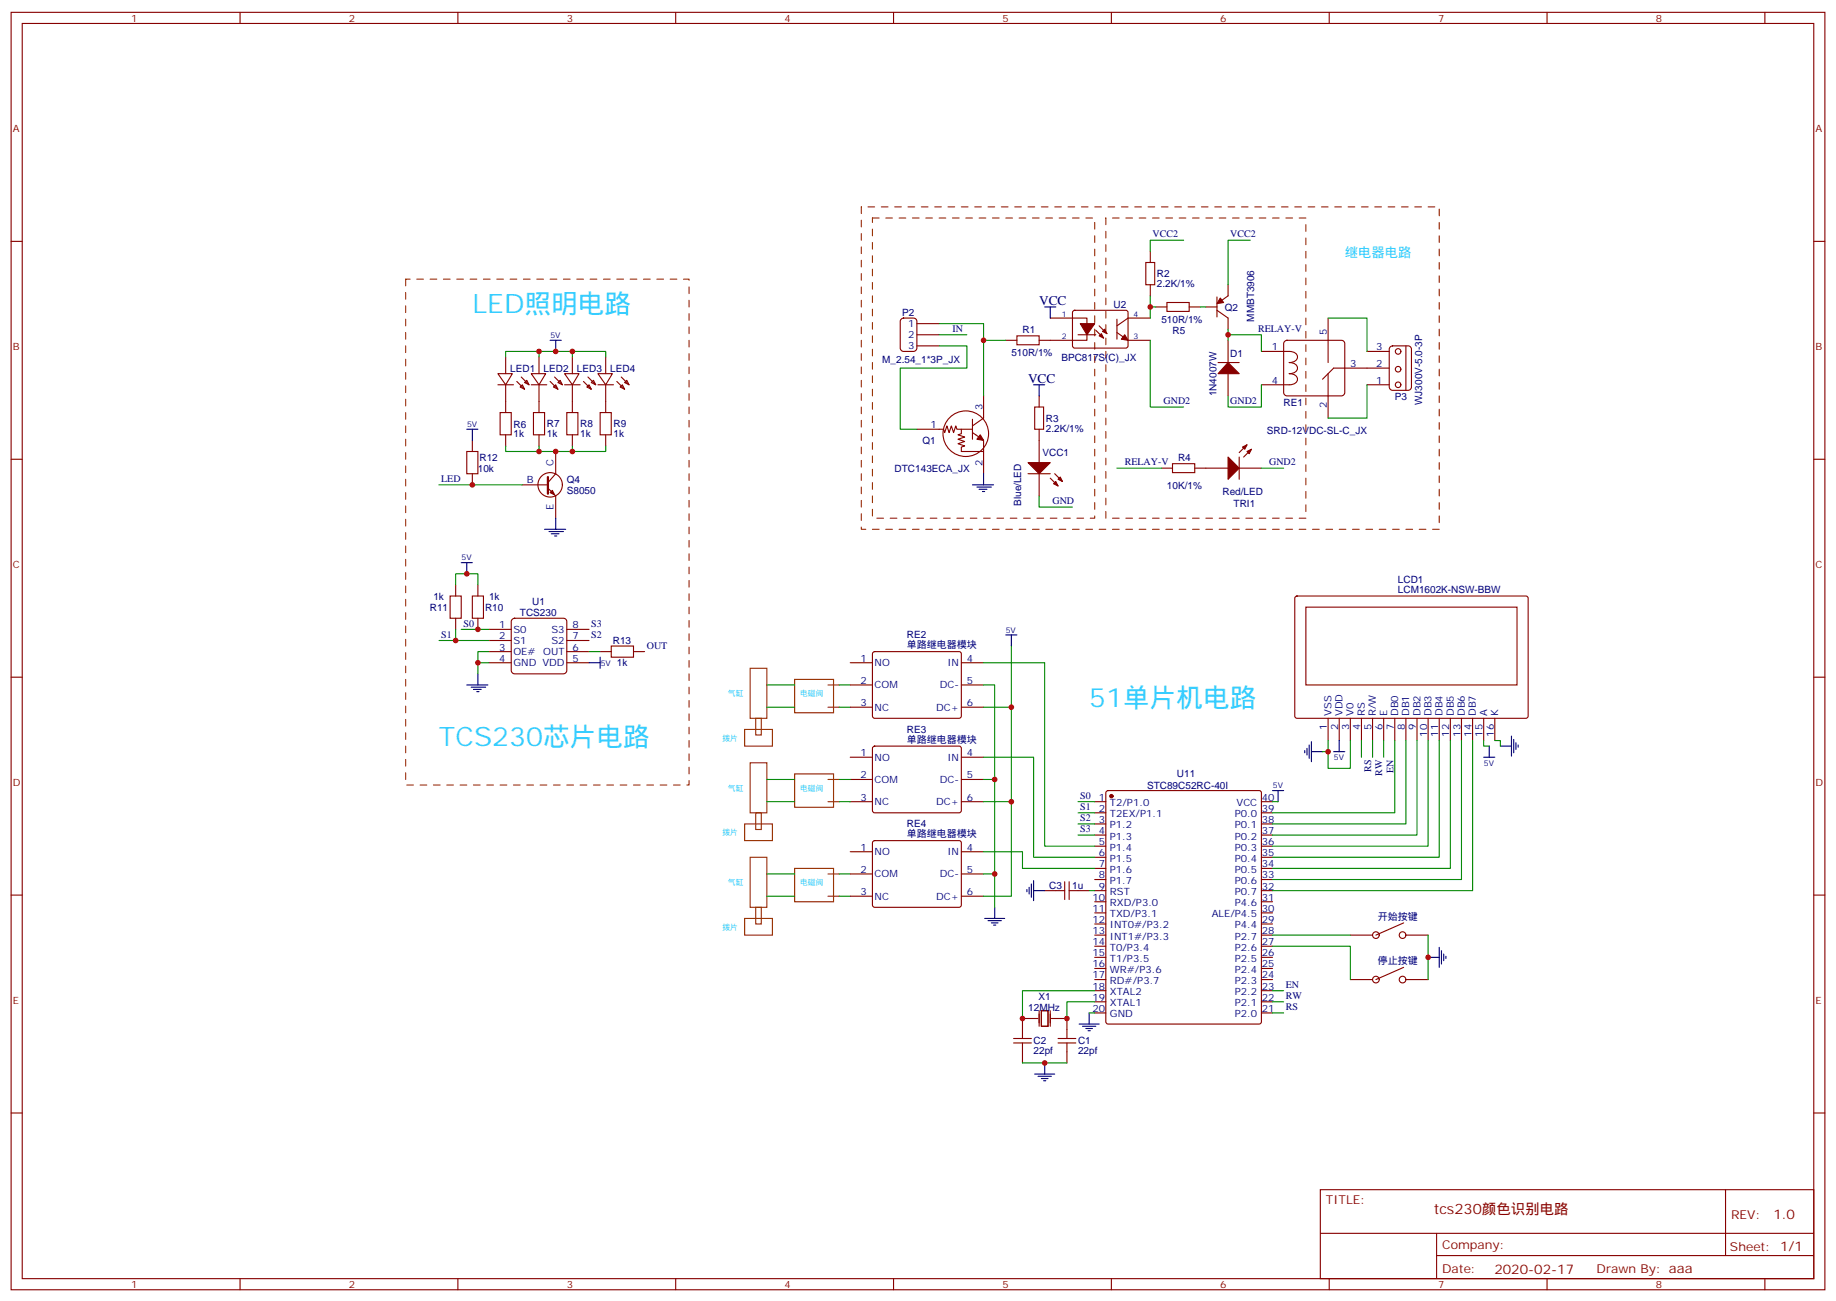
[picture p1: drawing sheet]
<svg xmlns="http://www.w3.org/2000/svg" width="583mm" height="413mm" viewBox="0 0 583 413" stroke-linecap="round" stroke-linejoin="round" font-family="sans-serif">
<g fill="none" stroke="#930" stroke-width=".35">
<path d="M238.1 212.1h5.3v15.8h-5.3zM252.2 215.6h12.4v10.6h-12.4zM262.8 217.3h3.5M236.4 231.5h8.8v5.2h-8.8zM239.9 227.9h1.8v5.3h-1.8zM262.8 224.4h3.5M238.1 242h5.3v15.9h-5.3zM239.9 257.9h1.8v5.3h-1.8zM252.2 245.6h12.4v10.6h-12.4zM262.8 247.3h3.5M262.8 254.4h3.5M236.4 261.4h8.8v5.3h-8.8z"/>
<path d="M238.1 272h5.3v15.9h-5.3zM252.2 275.6h12.4v10.5h-12.4zM262.8 277.3h3.5M236.4 291.4h8.8v5.3h-8.8zM239.9 287.9h1.8v5.3h-1.8zM262.8 284.4h3.5"/>
</g>
<path d="M273.4 65.7v102.3h183.4v-102.3h-183.4M276.9 69.2h70.6v95.2h-70.6v-95.2M351 69.2v95.2h63.5v-95.2h-63.5M128.8 88.6v160.5h89.9v-160.5h-89.9" fill="none" stroke="#930" stroke-width=".35" stroke-dasharray="2.1 2.1"/>
<g fill="none" stroke="#870000" stroke-width=".35">
<path d="M3.5 3.9h575.8v405.4h-575.8zM7.1 7.4h568.6v398.3h-568.6zM76.2 3.9v3.5M145.3 3.9v3.5M214.5 3.9v3.5M283.6 3.9v3.5M352.8 3.9v3.5M421.9 3.9v3.5M491.1 3.9v3.5M560.2 3.9v3.5M3.5 76.6h3.6M365.1 79.8v3.5"/>
<path d="M575.7 76.6h3.6M340.7 98.7l.4-.2h16.5l.5 .7-.1 10.8-.6 .5-16.5-.1-.5-.7v-10.5zM363.7 83.3h2.8v7h-2.8zM365.1 90.3v3.6M366.9 97.4h3.5M370.4 96h7.1v2.8h-7.1zM377.5 97.4h3.5M382.8 97.4h3.5M386.3 98.5l3.5 2.4v3.6M386.3 94.2v6.4M389.8 90.3v3.6l-2.5 1.7M158 118.6h4.6l-2.1 3.5z"/>
<path d="M160.5 113.3v5.3M165.5 119.6l2.4 2.5M168.6 118.6h4.6l-2.1 3.5zM171.1 113.3v5.3M176 119.6l2.5 2.5M179.2 118.6h4.6l-2.1 3.5zM181.7 113.3v5.3M186.6 119.6l2.5 2.5M189.8 118.6h4.6l-2.1 3.5zM192.3 113.3v5.3M197.2 119.6l2.5 2.5M286 101.4l.8-.5h3.2l.6 .2 .4 .6v8.8l-.2 .6-.5 .4h-3.5l-.6-.2-.4-.6v-8.7z"/>
<path d="M291 102.7h7.1M291 106.2h7.1M291 109.7h7.1M319.3 108h3.5M322.8 106.6h7v2.8h-7zM333.4 100.9h11.6v7.1h-15.2M342.2 106.2h5.6M347.8 104.8l2.5 2.5M348.9 103.4l2.5 2.5M354.5 105.5l3.6 2.5h7M354.5 101.3v6.3M365.1 100.9h-7l-3.6 2.5"/>
<path d="M386.6 115h6.7M389.8 108v7M389.8 118.6v7M400.4 111.5h8.8a1.99 1.99 0 0 1 2.6 2.3 2.55 2.55 0 0 1-2.6 1.2 1.99 1.99 0 0 1 2.6 2.3 2.55 2.55 0 0 1-2.6 1.3 1.99 1.99 0 0 1 2.6 2.3 2.55 2.55 0 0 1-2.6 1.2h-8.8M407.7 108.4l.8-.4h17.3l.6 .2 .5 .8v15.6l-.3 .6-.8 .4h-17.3l-.6-.2-.4-.8v-15.6zM421.6 100.9v14.1M421.6 118.6v14.1M433.9 111.5h7.1M441 116.8h-17.7l-3.5 3.5M441.2 110.2l.8-.5h5l.6 .3 .4 .5v12.3l-.2 .6-.5 .4-5.3 .1-.6-.3-.4-.5v-12.3zM446.3 109.7v14.2M149.9 139.7v3.6"/>
<path d="M158 122.1h5M158.7 130.9h3.6v7.1h-3.6zM160.5 122.1v8.8M160.5 138v3.5M164 121l2.5 2.5M165.1 122.8l.7-.7 .7 1.4zM167.2 120.7l.7 1.4-1.4-.7zM168.6 122.1h5M169.3 130.9h3.6v7.1h-3.6zM171.1 122.1v8.8M171.1 138v3.5M174.6 121l2.5 2.5"/>
<path d="M175.7 122.8l.7-.7 .7 1.4zM177.8 120.7l.7 1.4-1.4-.7zM179.2 122.1h4.9M179.9 130.9h3.5v7.1h-3.5zM181.7 122.1v8.8M181.7 138v3.5M185.2 121l2.5 2.5M186.3 122.8l.7-.7 .7 1.4zM187.7 121.4l.7-.7 .7 1.4zM189.8 122.1h4.9M190.5 130.9h3.5v7.1h-3.5zM192.3 122.1v8.8"/>
<path d="M192.3 138v3.5M195.8 121l2.5 2.5M196.8 122.8l.8-.7 .7 1.4zM199 120.7l.7 1.4-1.4-.7zM291 136.2h8.5l.4 1.1 .7-2.2 .7 2.2 .7-2.2 .7 2.2 .7-2.2 .3 1.1h5M305.2 136.2v1.4l-1.1 .4 2.1 .7-2.1 .7 2.1 .7-2.1 .7 2.1 .7-1 .4v1.4h7v-3.6l-3.5-2.4M308.7 133v6.4M312.2 125.6v7.1l-3.5 2.4M328.4 129.2h2.9v7h-2.9zM329.8 125.6v3.6M329.8 136.2v10.6M433.9 122.1h7.1"/>
<path d="M3.5 145.7h3.6M148.2 143.3h3.5v7h-3.5zM149.9 150.3v3.5M165.8 153.8h8.1M173.9 154.9l2.5 2.5v7M176.4 143.3v7l-2.5 2.8M312.2 143.3v7M326.3 150.3h7.1M329.8 150.3v7.1M333.4 151.7l2.4 2.5M334.8 150.3l2.5 2.5M368.7 148.6h3.5"/>
<path d="M372.2 147.1h7v2.9h-7zM379.2 148.6h10.6M393.3 145v7.1M393.3 148.6h7.1M395.8 141.1l-2.5 2.5M397.2 142.6l-2.4 2.4M575.7 145.7h3.6M142.9 189.1h3.5v7.1h-3.5zM144.6 185.6v3.5M144.6 196.2v3.5M149.9 189.1h3.6v7.1h-3.6zM151.7 185.6v3.5"/>
<path d="M151.7 196.2v3.5M155.2 199.7h7.1M162.5 196.6l.8-.4h15.6l.6 .2 .4 .8v15.6l-.2 .6-.8 .4h-15.6l-.6-.2-.4-.8v-15.6zM179.9 199.7h7.1M411.2 189.3l.5-.2 72.9 .1 .5 .6-.1 37.7-.6 .4h-73l-.4-.7v-37.4zM414.5 192.7h67v24.6h-67zM3.5 214.9h3.6M155.2 203.2h7.1M155.2 206.8h7.1M155.2 210.3h7.1M179.9 203.2h7.1M179.9 206.8h7.1"/>
<path d="M179.9 210.3h7.1M190.5 206.8h3.5M194 205h7.1v3.5h-7.1zM201.1 206.8h3.5M269.9 210.3h7M269.9 217.3h7M277.2 207l.4-.2h26.8l.5 .2 .3 .5-.1 20-.7 .4h-27l-.5-.7v-19.7zM305.2 210.3h7M305.2 217.3h7M575.7 214.9h3.6M269.9 224.4h7M277.2 237l.4-.3h26.8l.5 .3 .3 .5-.1 20-.7 .4-27-.1-.5-.6v-19.7z"/>
<path d="M305.2 224.4h7M421.6 227.9v7.1M425.1 227.9v7.1M428.6 227.9v7.1M432.2 227.9v7.1M435.7 227.9v7.1M439.2 227.9v7.1M442.7 227.9v7.1M446.3 227.9v7.1M449.8 227.9v7.1M453.3 227.9v7.1M456.8 227.9v7.1"/>
<path d="M460.4 227.9v7.1M463.9 227.9v7.1M467.4 227.9v7.1M471 227.9v7.1M474.5 227.9v7.1M269.9 254.4h7M269.9 240.3h7M269.9 247.3h7M305.2 254.4h7M305.2 240.3h7M305.2 247.3h7M347.5 254.4h3.5"/>
<path d="M347.5 257.9h3.5M351.2 251.1l.5-.2h48l.6 .4 .1 72.9-.5 .7h-48.2l-.6-.4-.1-72.9zM400.4 254.4h3.5M400.4 257.9h3.5M269.9 270.3h7M269.9 277.3h7M277.2 266.9l.4-.2h26.8l.5 .2 .3 .5-.1 20.1-.7 .4-27-.1-.5-.6v-19.8zM305.2 270.3h7M305.2 277.3h7M338 279.8v5.6M339.4 279.8v5.6M347.5 261.4h3.5"/>
<path d="M347.5 265h3.5M347.5 268.5h3.5M347.5 272h3.5M347.5 275.6h3.5M347.5 279.1h3.5M400.4 261.4h3.5M400.4 265h3.5M400.4 268.5h3.5M400.4 272h3.5M400.4 275.6h3.5M400.4 279.1h3.5M3.5 284h3.6"/>
<path d="M269.9 284.4h7M305.2 284.4h7M331.6 282.6h6.4M339.4 282.6h6.3M347.5 282.6h3.5M347.5 296.7h3.5M347.5 286.1h3.5M347.5 289.7h3.5M347.5 293.2h3.5M400.4 282.6h3.5M400.4 296.7h3.5M400.4 286.1h3.5"/>
<path d="M400.4 289.7h3.5M400.4 293.2h3.5M428.6 296.7h7.1M445.6 292.8l-8.9 3.9M446.3 296.7h7M575.7 284h3.6M347.5 310.8h3.5M347.5 300.2h3.5M347.5 303.8h3.5M347.5 307.3h3.5M347.5 314.4h3.5M347.5 317.9h3.5"/>
<path d="M400.4 310.8h3.5M400.4 300.2h3.5M400.4 303.8h3.5M400.4 307.3h3.5M400.4 314.4h3.5M400.4 317.9h3.5M428.6 310.8h7.1M445.6 307l-8.9 3.8M446.3 310.8h7M321.7 330.9h5.7M321.7 329.5h5.7M324.6 330.9v6.4"/>
<path d="M329.5 323.2h-4.9v6.3M329.8 320.7v4.9M330.6 320.7h2.1v4.9h-2.1zM333.4 320.7v4.9M333.7 323.2h5v6.3M335.8 330.9h5.7M335.8 329.5h5.7M338.7 330.9v6.4M347.5 321.4h3.5M400.4 321.4h3.5M3.5 353.2h3.6M575.7 353.2h3.6"/>
<path d="M419.1 377.5h156.6v28.2h-156.6zM547.7 377.5v20.9M419.1 391.4h156.5M456 398.4h119.6M456 391.4v14.1M76.2 405.7v3.6M145.3 405.7v3.6M214.5 405.7v3.6M283.6 405.7v3.6M352.8 405.7v3.6M421.9 405.7v3.6M491.1 405.7v3.6"/>
<path d="M560.2 405.7v3.6"/>
<circle cx="443.8" cy="111.5" r=".88"/>
<circle cx="443.8" cy="117.2" r=".88"/>
<circle cx="306.6" cy="137.6" r="7.2"/>
<circle cx="443.8" cy="122.1" r=".88"/>
<circle cx="174.6" cy="153.8" r="3.9"/>
<circle cx="436.7" cy="296.7" r="1.06"/>
<circle cx="445.2" cy="296.7" r="1.06"/>
<circle cx="436.7" cy="310.8" r="1.06"/>
<circle cx="445.2" cy="310.8" r="1.06"/>
</g>
<g fill="#870000" stroke="#870000" stroke-width=".35">
<path d="M311.1 138l1.1 1.7-2.1-.3z"/>
<path d="M389.8 145l3.5 3.6-3.5 3.5z"/>
<path d="M395.8 143.3l1.4-.7-.7 1.4z"/>
<path d="M394.4 141.9l1.4-.8-.7 1.5z"/>
<path d="M326.3 146.8h7.1l-3.6 3.5z"/>
<path d="M334.4 153.5l.7-.7 .7 1.4z"/>
<path d="M336.5 151.4l.8 1.4-1.5-.7z"/>
<path d="M389.8 115l3.5 3.6h-6.7z"/>
<path d="M387.3 94.6l1.1 1.4-2.1 .3z"/>
<path d="M357 106.2l1.1 1.8-2.1-.4z"/>
<path d="M348.9 106.6l.7-.7 .7 1.4z"/>
<path d="M350 105.2l.7-.7 .7 1.4z"/>
<path d="M342.9 102.7h4.6l-2.5 3.5z"/>
<path d="M174.6 156.3l.7-.7 .7 1.4z"/>
<circle cx="352.8" cy="252.6" r=".53"/>
</g>
<path d="M173.9 151.4v5.3" fill="none" stroke="#870000" stroke-width=".71"/>
<g fill="none" stroke="#006" stroke-width=".35">
<path d="M331.6 97.4h3.5M333.4 97.4v3.5M174.6 108h3.6M176.4 108v3.5M148.2 136.2h3.5M149.9 136.2v3.5M328.1 122.1h3.5M329.8 122.1v3.5M308.7 153.8h6.7M310.1 154.6h4.6M310.8 155.3h2.5M311.9 156h.7"/>
<path d="M312.2 150.3v3.5M146.4 178.5h3.5M148.2 178.5v3.6M172.9 168h6.7M174.3 168.7h4.6M175 169.4h2.4M176 170.1h.7M176.4 164.4v3.6M148.2 217.3h6.7M149.6 218.1h4.6M150.3 218.8h2.5M151.3 219.5h.7"/>
<path d="M151.7 213.8v3.5M187 210.3h3.5M190.5 208.5v3.6M319.3 201.5h3.5M321 201.5v3.5M414.2 238.2v.7M414.9 237.5v2.1M415.6 236.4v4.2M416.3 238.5h3.5M416.3 235.3v6.4M423.3 238.5h3.6M425.1 235v3.5"/>
<path d="M472.7 236.7v3.6M476.2 236.7h3.6M479.8 233.6v6.3M480.5 234.6v4.3M481.2 235.7v2.1M481.9 236.4v.7M403.9 250.9h3.6M405.7 250.9v3.5M471 240.3h3.5M328.1 279.4v6.4M312.6 291.4h6.3M313.6 292.1h4.3"/>
<path d="M314.7 292.8h2.1M315.4 293.5h.7M315.7 287.9v3.5M326 282.3v.7M326.7 281.6v2.1M327.4 280.5v4.2M328.1 282.6h3.5M453.3 303.8h3.5M456.8 300.6v6.4M457.6 301.7v4.2M458.3 302.7v2.1M459 303.4v.7"/>
<path d="M331.6 337.3v3.5M342.5 324.9h6.4M343.6 325.6h4.2M344.7 326.4h2.1M345.4 327.1h.7M345.7 321.4v3.5M328.4 340.8h6.4M329.5 341.5h4.2M330.6 342.2h2.1M331.3 342.9h.7"/>
</g>
<g fill="none" stroke="#008700" stroke-width=".35">
<path d="M375.7 76.2h-10.6v3.6M396.9 76.2h-7.1v14.1M365.1 97.4h1.8M365.1 93.9v7M381 97.4h1.8M160.5 113.3v-1.8h31.8v1.8M171.1 111.5v1.8M181.7 111.5v1.8M298.1 109.7h8.8v7.1h-21.1v19.4h5.2M298.1 102.7h14.1v5.3M298.1 106.2h8.8M319.3 108h-7.1v17.6"/>
<path d="M365.1 108v21.2h10.6M389.8 106.2h10.6v5.3M389.8 104.5v3.5M421.6 100.9h12.3v10.6M400.4 122.1v7.1h-10.6v-3.6M433.9 122.1v10.6h-12.3M139.3 153.8h26.5M160.5 141.5v1.8h31.8v-1.8M171.1 141.5v1.8M181.7 141.5v1.8M329.8 157.4v3.5h10.6M354.5 148.6h14.2"/>
<path d="M400.4 148.6h7.1M144.6 199.7v3.5h10.6M144.6 185.6v-3.5h7.1v3.5M146.4 199.7h8.8M139.3 203.2h5.3M155.2 210.3h-3.5v3.5M155.2 206.8h-3.5v3.5M187 206.8h3.5M243.4 217.3h8.8M266.3 217.3h3.6M312.2 210.3h19.4v58.2h15.9M312.2 217.3h3.5v30"/>
<path d="M321 205v19.4h-8.8M243.4 224.4h8.8M266.3 224.4h3.6M321 224.4v30h-8.8M419.8 238.5h1.8M421.6 235v8.8h7v-8.8M432.2 235v5.3M435.7 235v5.3M439.2 235v5.3M442.7 235v22.9h-38.8M446.3 235v26.4h-42.4M449.8 235v30h-45.9"/>
<path d="M453.3 235v33.5h-49.4M456.8 235v37h-52.9M460.4 235v40.6h-56.5M463.9 235v44.1h-60M467.4 235v47.6h-63.5M471 235v1.7h1.7M474.5 235h1.7v1.7M243.4 254.4h8.8M243.4 247.3h8.8M266.3 254.4h3.6M266.3 247.3h3.6M312.2 240.3h15.9v31.7h19.4"/>
<path d="M312.2 247.3h3.5v30M321 254.4v30h-8.8M342.2 254.4h5.3M342.2 257.9h5.3M403.9 254.4h1.8M243.4 277.3h8.8M266.3 277.3h3.6M312.2 270.3h12.4v5.3h22.9M312.2 277.3h3.5v10.6M342.2 261.4h5.3M342.2 265h5.3M243.4 284.4h8.8"/>
<path d="M266.3 284.4h3.6M345.7 282.6h1.8M403.9 296.7h24.7M453.3 296.7v14.1M347.5 314.4h-22.9v8.8M347.5 317.9h-8.8v5.3M403.9 300.2h24.7v10.6M403.9 317.9h3.6M403.9 314.4h3.6M324.6 337.3h14.1M345.7 321.4h1.8M403.9 321.4h3.6"/>
</g>
<g fill="#c00">
<circle cx="315.7" cy="277.3" r=".88"/>
<circle cx="144.6" cy="203.2" r=".88"/>
<circle cx="151.7" cy="210.3" r=".88"/>
<circle cx="171.1" cy="143.3" r=".88"/>
<circle cx="181.7" cy="111.5" r=".88"/>
<circle cx="176.4" cy="111.5" r=".88"/>
<circle cx="389.8" cy="106.2" r=".88"/>
<circle cx="365.1" cy="97.4" r=".88"/>
<circle cx="312.2" cy="108" r=".88"/>
<circle cx="453.3" cy="303.8" r=".88"/>
<circle cx="421.6" cy="238.5" r=".88"/>
<circle cx="338.7" cy="323.2" r=".88"/>
<circle cx="324.6" cy="323.2" r=".88"/>
<circle cx="331.6" cy="337.3" r=".88"/>
<circle cx="171.1" cy="111.5" r=".88"/>
<circle cx="176.4" cy="143.3" r=".88"/>
<circle cx="181.7" cy="143.3" r=".88"/>
<circle cx="149.9" cy="153.8" r=".88"/>
<circle cx="148.2" cy="182.1" r=".88"/>
<circle cx="151.7" cy="199.7" r=".88"/>
<circle cx="315.7" cy="247.3" r=".88"/>
<circle cx="321" cy="254.4" r=".88"/>
<circle cx="321" cy="224.4" r=".88"/>
</g>
<g font-size="8.5" fill="#3cf">
<text x="149.9" y="99.2">LED照明电路</text>
<text x="345.7" y="224.4">51单片机电路</text>
<text x="139.3" y="236.7">TCS230芯片电路</text>
</g>
<text font-size="4.6" fill="#800" x="455.1" y="385.3">tcs230颜色识别电路</text>
<text font-size="4.2" fill="#3cf" x="426.9" y="81.5">继电器电路</text>
<g font-size="4.2" fill="#006">
<text x="329.8" y="96.7">VCC</text>
<text x="326.3" y="121.4">VCC</text>
</g>
<g font-size="4.2" fill="#800">
<text x="562.9" y="386.8">1.0</text>
<text x="474.4" y="404.1">2020-02-17</text>
</g>
<g font-size="3.9" fill="#800">
<text x="420.9" y="382.1">TITLE:</text>
<text x="549.5" y="386.8">REV:</text>
<text x="457.8" y="396.3">Company:</text>
<text x="549.1" y="396.9">Sheet: 1/1</text>
<text x="457.8" y="404">Date:</text>
<text x="506.8" y="404.1">Drawn By: aaa</text>
</g>
<g font-size="3.2" fill="#800">
<text x="41.6" y="6.9">1</text>
<text x="110.8" y="6.9">2</text>
<text x="179.9" y="6.9">3</text>
<text x="249.1" y="6.9">4</text>
<text x="318.2" y="6.9">5</text>
<text x="387.3" y="6.9">6</text>
<text x="456.5" y="6.9">7</text>
<text x="525.6" y="6.9">8</text>
<text x="4.1" y="42">A</text>
<text x="576.3" y="42">A</text>
<text x="4.1" y="111.2">B</text>
<text x="576.3" y="111.2">B</text>
<text x="4.1" y="180.3">C</text>
<text x="576.3" y="180.3">C</text>
<text x="4.1" y="249.4">D</text>
<text x="576.3" y="249.4">D</text>
<text x="4.1" y="318.6">E</text>
<text x="576.3" y="318.6">E</text>
<text x="41.6" y="408.7">1</text>
<text x="110.8" y="408.7">2</text>
<text x="179.9" y="408.7">3</text>
<text x="249.1" y="408.7">4</text>
<text x="318.2" y="408.7">5</text>
<text x="387.3" y="408.7">6</text>
<text x="456.5" y="408.7">7</text>
<text x="525.6" y="408.7">8</text>
</g>
<g font-size="3.2" fill="#000080">
<text x="365.8" y="75.4">VCC2</text>
<text x="390.5" y="75.4">VCC2</text>
<text x="367.2" y="88">R2</text>
<text x="367.2" y="91.1">2.2K/1%</text>
<text x="286.4" y="100.3">P2</text>
<text x="353.5" y="97.8">U2</text>
<text x="388.8" y="98.7">Q2</text>
<text x="288.3" y="103.8">1</text>
<text x="288.3" y="107.3">2</text>
<text x="302.3" y="105.3">IN</text>
<text x="324.6" y="105.7">R1</text>
<text x="368.7" y="102.5">510R/1%</text>
<text x="372.2" y="106">R5</text>
<text x="398.1" y="102.1" transform="rotate(-90 398.1 102.1)">MMBT3906</text>
<text x="399.3" y="105.3">RELAY-V</text>
<text x="421.2" y="106.2" transform="rotate(-90 421.2 106.2)">5</text>
<text x="288.3" y="110.8">3</text>
<text x="321" y="113.1">510R/1%</text>
<text x="390.5" y="113.4">D1</text>
<text x="403.7" y="111.2">1</text>
<text x="436.8" y="111.2">3</text>
<text x="162" y="118">LED1</text>
<text x="172.6" y="118">LED2</text>
<text x="183.1" y="118">LED3</text>
<text x="193.7" y="118">LED4</text>
<text x="280" y="115">M_2.54_1*3P_JX</text>
<text x="336.9" y="114.5">BPC817S(C)_JX</text>
<text x="428.6" y="116.5">3</text>
<text x="436.8" y="116.5">2</text>
<text x="386.1" y="125.8" transform="rotate(-90 386.1 125.8)">1N4007W</text>
<text x="403.7" y="121.7">4</text>
<text x="436.8" y="121.7">1</text>
<text x="311.9" y="130.2" transform="rotate(-90 311.9 130.2)">3</text>
<text x="369.4" y="128.3">GND2</text>
<text x="390.5" y="128.3">GND2</text>
<text x="407.5" y="128.9">RE1</text>
<text x="421.2" y="129.4" transform="rotate(-90 421.2 129.4)">2</text>
<text x="442.7" y="126.8">P3</text>
<text x="451.4" y="128.5" transform="rotate(-90 451.4 128.5)">WJ300V-5.0-3P</text>
<text x="163" y="135.7">R6</text>
<text x="173.6" y="135.6">R7</text>
<text x="184.1" y="135.6">R8</text>
<text x="194.7" y="135.6">R9</text>
<text x="295.4" y="135.9">1</text>
<text x="332" y="137">2.2K/1%</text>
<text x="332" y="133.9">R3</text>
<text x="402.2" y="137.8">SRD-12VDC-SL-C_JX</text>
<text x="163" y="138.7">1k</text>
<text x="173.6" y="138.8">1k</text>
<text x="184.1" y="138.8">1k</text>
<text x="194.7" y="138.8">1k</text>
<text x="292.8" y="141">Q1</text>
<text x="151.7" y="149.7">10k</text>
<text x="152.2" y="146.2">R12</text>
<text x="175.7" y="147.9" transform="rotate(-90 175.7 147.9)">C</text>
<text x="284" y="149.8">DTC143ECA_JX</text>
<text x="311.9" y="147.8" transform="rotate(-90 311.9 147.8)">2</text>
<text x="330.9" y="144.8">VCC1</text>
<text x="357" y="147.7">RELAY-V</text>
<text x="373.9" y="146.3">R4</text>
<text x="402.9" y="147.7">GND2</text>
<text x="140.1" y="153">LED</text>
<text x="167.2" y="153.1">B</text>
<text x="179.9" y="153.3">Q4</text>
<text x="370.4" y="155.1">10K/1%</text>
<text x="175.7" y="162" transform="rotate(-90 175.7 162)">E</text>
<text x="179.9" y="156.9">S8050</text>
<text x="324.2" y="160.5" transform="rotate(-90 324.2 160.5)">Blue/LED</text>
<text x="334.1" y="160">GND</text>
<text x="388.1" y="157.2">Red/LED</text>
<text x="391.6" y="160.7">TRI1</text>
<text x="443.7" y="185">LCD1</text>
<text x="137.6" y="190.3">1k</text>
<text x="155.2" y="190.3">1k</text>
<text x="168.9" y="191.9">U1</text>
<text x="443.7" y="188.1">LCM1602K-NSW-BBW</text>
<text x="136.4" y="193.8">R11</text>
<text x="154" y="193.8">R10</text>
<text x="165.1" y="195.6">TCS230</text>
<text x="140.1" y="202.4">S1</text>
<text x="147.1" y="198.8">S0</text>
<text x="158.5" y="199.4">1</text>
<text x="158.5" y="202.9">2</text>
<text x="163" y="200.8">S0</text>
<text x="175" y="200.8">S3</text>
<text x="181.7" y="202.9">7</text>
<text x="181.7" y="199.4">8</text>
<text x="187.7" y="198.8">S3</text>
<text x="187.7" y="202.4">S2</text>
<text x="287.8" y="202.5">RE2</text>
<text x="158.5" y="206.4">3</text>
<text x="158.5" y="209.9">4</text>
<text x="163" y="204.3">S1</text>
<text x="163" y="207.8">OE#</text>
<text x="172.4" y="207.8">OUT</text>
<text x="175" y="204.3">S2</text>
<text x="181.7" y="209.9">5</text>
<text x="181.7" y="206.4">6</text>
<text x="194.5" y="204.4">R13</text>
<text x="205.3" y="205.9">OUT</text>
<text x="273.1" y="209.9">1</text>
<text x="287.8" y="205.6">单路继电器模块</text>
<text x="306.9" y="209.9">4</text>
<text x="163" y="211.3">GND VDD</text>
<text x="195.8" y="211.4">1k</text>
<text x="277.6" y="211.3">NO</text>
<text x="300.7" y="211.3">IN</text>
<text x="273.1" y="217">2</text>
<text x="277.6" y="218.4">COM</text>
<text x="298.3" y="218.4">DC-</text>
<text x="306.9" y="217">5</text>
<text x="273.1" y="224">3</text>
<text x="277.6" y="225.5">NC</text>
<text x="297.2" y="225.5">DC+</text>
<text x="306.9" y="224">6</text>
<text x="422.6" y="227.2" transform="rotate(-90 422.6 227.2)">VSS</text>
<text x="426.2" y="227.2" transform="rotate(-90 426.2 227.2)">VDD</text>
<text x="429.7" y="227.2" transform="rotate(-90 429.7 227.2)">V0</text>
<text x="433.2" y="227.2" transform="rotate(-90 433.2 227.2)">RS</text>
<text x="436.7" y="227.2" transform="rotate(-90 436.7 227.2)">R/W</text>
<text x="440.3" y="227.2" transform="rotate(-90 440.3 227.2)">E</text>
<text x="443.8" y="227.2" transform="rotate(-90 443.8 227.2)">DB0</text>
<text x="447.3" y="227.2" transform="rotate(-90 447.3 227.2)">DB1</text>
<text x="450.8" y="227.2" transform="rotate(-90 450.8 227.2)">DB2</text>
<text x="454.4" y="227.2" transform="rotate(-90 454.4 227.2)">DB3</text>
<text x="457.9" y="227.2" transform="rotate(-90 457.9 227.2)">DB4</text>
<text x="461.4" y="227.2" transform="rotate(-90 461.4 227.2)">DB5</text>
<text x="465" y="227.2" transform="rotate(-90 465 227.2)">DB6</text>
<text x="468.5" y="227.2" transform="rotate(-90 468.5 227.2)">DB7</text>
<text x="472" y="227.2" transform="rotate(-90 472 227.2)">A</text>
<text x="475.5" y="227.2" transform="rotate(-90 475.5 227.2)">K</text>
<text x="287.8" y="232.4">RE3</text>
<text x="421.2" y="231.7" transform="rotate(-90 421.2 231.7)">1</text>
<text x="424.7" y="231.7" transform="rotate(-90 424.7 231.7)">2</text>
<text x="428.3" y="231.7" transform="rotate(-90 428.3 231.7)">3</text>
<text x="431.8" y="231.7" transform="rotate(-90 431.8 231.7)">4</text>
<text x="435.3" y="231.7" transform="rotate(-90 435.3 231.7)">5</text>
<text x="438.9" y="231.7" transform="rotate(-90 438.9 231.7)">6</text>
<text x="442.4" y="231.7" transform="rotate(-90 442.4 231.7)">7</text>
<text x="445.9" y="231.7" transform="rotate(-90 445.9 231.7)">8</text>
<text x="449.4" y="231.7" transform="rotate(-90 449.4 231.7)">9</text>
<text x="453" y="233.7" transform="rotate(-90 453 233.7)">10</text>
<text x="456.5" y="233.7" transform="rotate(-90 456.5 233.7)">11</text>
<text x="460" y="233.7" transform="rotate(-90 460 233.7)">12</text>
<text x="463.5" y="233.7" transform="rotate(-90 463.5 233.7)">13</text>
<text x="467.1" y="233.7" transform="rotate(-90 467.1 233.7)">14</text>
<text x="470.6" y="233.7" transform="rotate(-90 470.6 233.7)">15</text>
<text x="474.1" y="233.7" transform="rotate(-90 474.1 233.7)">16</text>
<text x="273.1" y="239.9">1</text>
<text x="287.8" y="235.6">单路继电器模块</text>
<text x="306.9" y="239.9">4</text>
<text x="277.6" y="241.3">NO</text>
<text x="300.7" y="241.3">IN</text>
<text x="435.2" y="244.8" transform="rotate(-90 435.2 244.8)">RS</text>
<text x="442.3" y="245.2" transform="rotate(-90 442.3 245.2)">EN</text>
<text x="273.1" y="247">2</text>
<text x="277.6" y="248.4">COM</text>
<text x="298.3" y="248.4">DC-</text>
<text x="306.9" y="247">5</text>
<text x="364.1" y="250.2">STC89C52RC-40I</text>
<text x="373.6" y="246.7">U11</text>
<text x="438.8" y="246.1" transform="rotate(-90 438.8 246.1)">RW</text>
<text x="273.1" y="254">3</text>
<text x="277.6" y="255.4">NC</text>
<text x="297.2" y="255.4">DC+</text>
<text x="306.9" y="254">6</text>
<text x="342.9" y="253.5">S0</text>
<text x="342.9" y="257">S1</text>
<text x="348.8" y="254">1</text>
<text x="348.8" y="257.6">2</text>
<text x="352.3" y="255.8">T2/P1.0</text>
<text x="392.5" y="255.8">VCC</text>
<text x="400.6" y="257.6">39</text>
<text x="400.6" y="254">40</text>
<text x="287.8" y="262.4">RE4</text>
<text x="342.9" y="260.6">S2</text>
<text x="348.8" y="261.1">3</text>
<text x="352.3" y="259.3">T2EX/P1.1</text>
<text x="352.3" y="262.9">P1.2</text>
<text x="392" y="262.9">P0.1</text>
<text x="392" y="259.3">P0.0</text>
<text x="400.6" y="261.1">38</text>
<text x="273.1" y="269.9">1</text>
<text x="287.8" y="265.6">单路继电器模块</text>
<text x="306.9" y="269.9">4</text>
<text x="342.9" y="264.1">S3</text>
<text x="348.8" y="264.6">4</text>
<text x="348.8" y="268.1">5</text>
<text x="352.3" y="266.4">P1.3</text>
<text x="352.3" y="269.9">P1.4</text>
<text x="392" y="269.9">P0.3</text>
<text x="392" y="266.4">P0.2</text>
<text x="400.6" y="268.1">36</text>
<text x="400.6" y="264.6">37</text>
<text x="277.6" y="271.3">NO</text>
<text x="300.7" y="271.3">IN</text>
<text x="348.8" y="271.7">6</text>
<text x="348.8" y="275.2">7</text>
<text x="352.3" y="273.4">P1.5</text>
<text x="392" y="273.4">P0.4</text>
<text x="400.6" y="275.2">34</text>
<text x="400.6" y="271.7">35</text>
<text x="273.1" y="277">2</text>
<text x="277.6" y="278.4">COM</text>
<text x="298.3" y="278.4">DC-</text>
<text x="306.9" y="277">5</text>
<text x="333" y="282">C3</text>
<text x="340.4" y="282">1u</text>
<text x="348.8" y="278.7">8</text>
<text x="352.3" y="277">P1.6</text>
<text x="352.3" y="280.5">P1.7</text>
<text x="392" y="280.5">P0.6</text>
<text x="392" y="277">P0.5</text>
<text x="400.6" y="278.7">33</text>
<text x="273.1" y="284">3</text>
<text x="277.6" y="285.4">NC</text>
<text x="297.2" y="285.4">DC+</text>
<text x="306.9" y="284">6</text>
<text x="346.8" y="285.8">10</text>
<text x="348.8" y="282.3">9</text>
<text x="352.3" y="284">RST</text>
<text x="352.3" y="287.5">RXD/P3.0</text>
<text x="392" y="287.5">P4.6</text>
<text x="392" y="284">P0.7</text>
<text x="400.6" y="285.8">31</text>
<text x="400.6" y="282.3">32</text>
<text x="346.8" y="289.3">11</text>
<text x="346.8" y="292.8">12</text>
<text x="352.3" y="291.1">TXD/P3.1</text>
<text x="384.6" y="291.1">ALE/P4.5</text>
<text x="400.6" y="292.8">29</text>
<text x="400.6" y="289.3">30</text>
<text x="437.4" y="291.8">开始按键</text>
<text x="346.8" y="296.4">13</text>
<text x="346.8" y="299.9">14</text>
<text x="352.3" y="294.6">INT0#/P3.2</text>
<text x="352.3" y="298.1">INT1#/P3.3</text>
<text x="392" y="298.1">P2.7</text>
<text x="392" y="294.6">P4.4</text>
<text x="400.6" y="299.9">27</text>
<text x="400.6" y="296.4">28</text>
<text x="346.8" y="303.4">15</text>
<text x="352.3" y="301.7">T0/P3.4</text>
<text x="352.3" y="305.2">T1/P3.5</text>
<text x="392" y="305.2">P2.5</text>
<text x="392" y="301.7">P2.6</text>
<text x="400.6" y="303.4">26</text>
<text x="437.4" y="305.9">停止按键</text>
<text x="346.8" y="307">16</text>
<text x="346.8" y="310.5">17</text>
<text x="352.3" y="308.7">WR#/P3.6</text>
<text x="392" y="308.7">P2.4</text>
<text x="400.6" y="310.5">24</text>
<text x="400.6" y="307">25</text>
<text x="329.6" y="317.3">X1</text>
<text x="346.8" y="314">18</text>
<text x="346.8" y="317.5">19</text>
<text x="352.3" y="312.2">RD#/P3.7</text>
<text x="352.3" y="315.8">XTAL2</text>
<text x="392" y="315.8">P2.2</text>
<text x="392" y="312.2">P2.3</text>
<text x="400.6" y="317.5">22</text>
<text x="400.6" y="314">23</text>
<text x="408.2" y="317">RW</text>
<text x="408.2" y="313.5">EN</text>
<text x="326.4" y="320.8">12MHz</text>
<text x="346.8" y="321.1">20</text>
<text x="352.3" y="319.3">XTAL1</text>
<text x="352.3" y="322.8">GND</text>
<text x="392" y="322.8">P2.0</text>
<text x="392" y="319.3">P2.1</text>
<text x="400.6" y="321.1">21</text>
<text x="408.2" y="320.5">RS</text>
<text x="328.1" y="334.6">22pf</text>
<text x="328.1" y="331.4">C2</text>
<text x="342.2" y="334.6">22pf</text>
<text x="342.2" y="331.4">C1</text>
</g>
<g font-size="2.5" fill="#000080">
<text x="337.1" y="100.6">1</text>
<text x="359.8" y="100.6">4</text>
<text x="337.1" y="107.6">2</text>
<text x="359.8" y="107.6">3</text>
</g>
<g font-size="2.5" fill="#006">
<text x="174.7" y="107.2">5V</text>
<text x="148.2" y="135.4">5V</text>
<text x="146.5" y="177.8">5V</text>
<text x="319.2" y="200.7">5V</text>
<text x="190.7" y="211.3">5V</text>
<text x="423.4" y="241.2">5V</text>
<text x="471" y="243">5V</text>
<text x="404" y="250.1">5V</text>
</g>
<g font-size="2.5" fill="#3cf">
<text x="231.1" y="220.9">气缸</text>
<text x="254" y="220.9">电磁阀</text>
<text x="229.3" y="235">拨片</text>
<text x="231.1" y="250.9">气缸</text>
<text x="254" y="250.9">电磁阀</text>
<text x="229.3" y="265">拨片</text>
<text x="231.1" y="280.8">气缸</text>
<text x="254" y="280.8">电磁阀</text>
<text x="229.3" y="295">拨片</text>
</g>
</svg>
